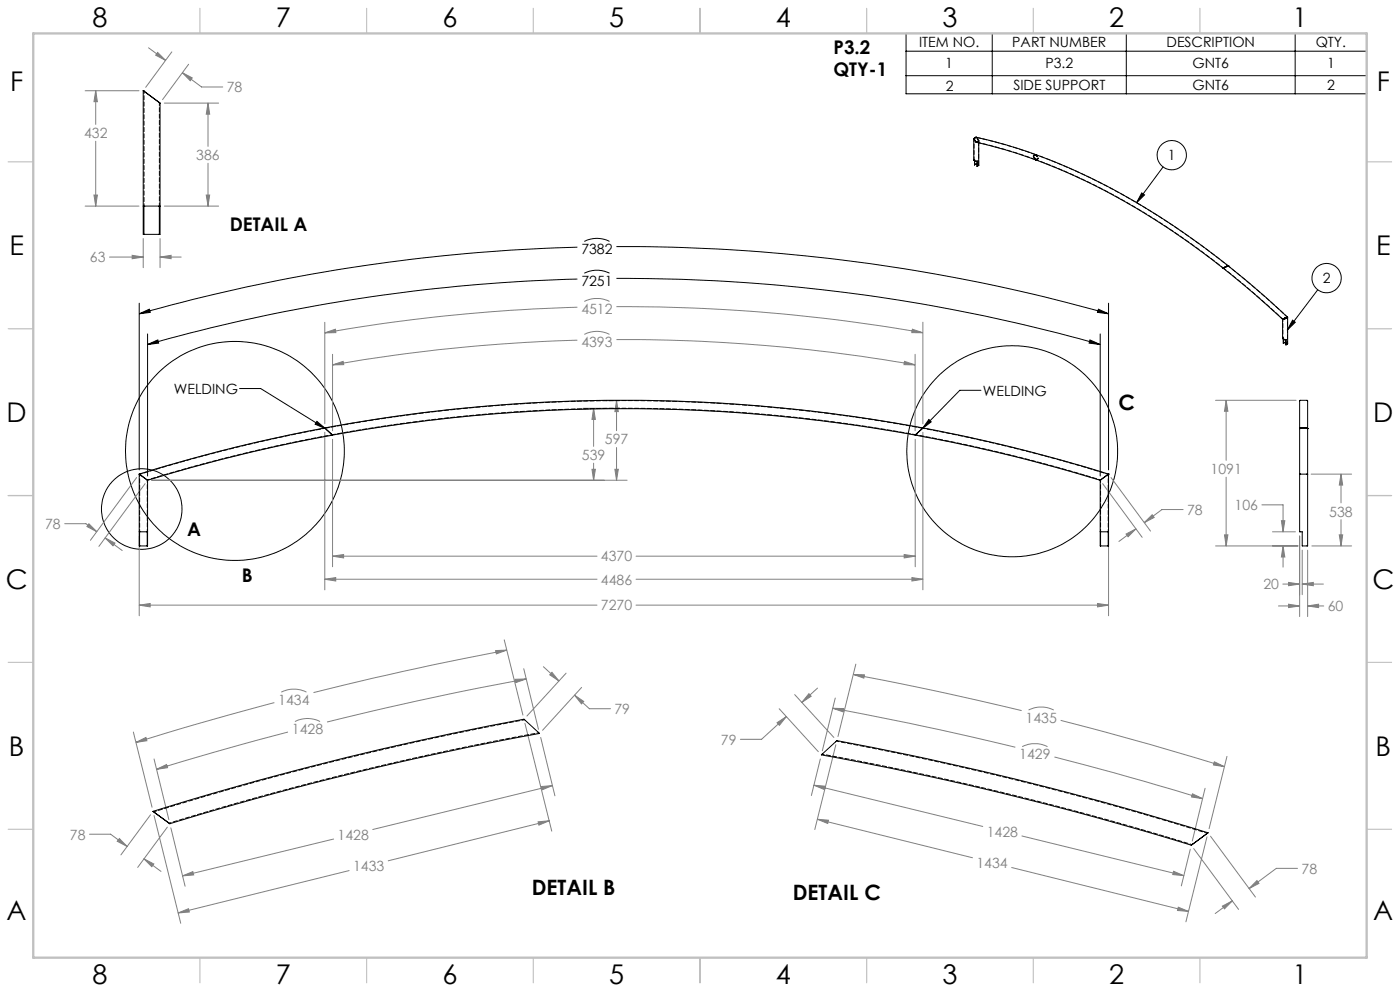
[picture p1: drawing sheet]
<svg xmlns="http://www.w3.org/2000/svg" width="420mm" height="297mm" viewBox="0 0 420 297" stroke-linecap="round" stroke-linejoin="round" font-family="sans-serif">
<g fill="none" stroke="#000" stroke-width=".3">
<path d="M271.8 10h138.2v18.1h-138.2zM271.8 15.3h138.2M297.7 10v18.1M337.9 10v18.1M388.5 10v18.1M271.8 22.7h138.2M342.5 57.8l.9 .6-2.4 2.4zM348.9 50l-7.9 10.8M173.2 74.1a535.6 535.6 0 0 0-131.4 19.9M175.3 72.4a8.2 8.2 0 0 1 7.5 0M184.9 73.9a535.6 535.6 0 0 1 147.7 20.1M41.8 94l3-1.3 .3 .9z"/>
<path d="M41.8 90.9v49.9M173.2 83.6a524.6 524.6 0 0 0-128.9 19.7M175.3 81.9a8.5 8.5 0 0 1 7.5 0M184.9 83.4a526.3 526.3 0 0 1 145.2 19.9M329.5 92.7l3.1 1.3-3.4-.4zM332.6 90.9v49.9M387.8 96l.8 .6-2.4 2.3zM395.3 86.9l-9.1 12M44.3 103.3l3-1.4 .3 .9zM44.3 100.1v42.6M71.9 116.4h6.3l19.4 12M294.3 117h-6.4l-11.2 11.4"/>
<path d="M327 101.9l3.1 1.4-3.4-.5zM330.1 100.1v42.6M95.1 126.3l2.5 2.1-3.1-1.3zM278.7 125.7l.7 .7-2.7 2z"/>
<circle cx="351.5" cy="46.5" r="4.4"/>
<circle cx="398" cy="83.3" r="4.4"/>
<circle cx="70.5" cy="135.1" r="32.8"/>
<circle cx="303.7" cy="135.2" r="31.6"/>
<circle cx="42.5" cy="152.6" r="12.1"/>
</g>
<path d="M41.8 142.1a488.9 488.9 0 0 1 290.8 0M44.3 143.9a486.7 486.7 0 0 1 285.8 0" fill="none" stroke="#c0c0c0" stroke-width=".3"/>
<g fill="none" stroke="#808080" stroke-width=".3">
<path d="M44.6 14.3l5.1 3.8M47.3 15.7l2.4 2.4-3-1.6zM51.5 15.6l-7.8 10.6M56.6 19.3l-7.8 10.6M25.5 27.2h16.2M28.7 27.2v10.1M28.7 27.2l.5 3.3h-1zM49.3 30.9h16.3M54.7 21.8l5.8 4.3h6.3M54.7 21.8l3 1.6-.6 .8zM62.4 30.9v13M62.4 30.9l.5 3.3h-1z"/>
<path d="M28.2 58.5h1l-.5 3.3zM28.7 42.3v19.5M61.9 58.5h1l-.5 3.3zM62.4 48.9v12.9M25.5 61.8h16.2M32.8 77h10.2M39.7 76.5l3.3 .5-3.3 .5zM43 71.5v8.7M48 71.5v8.7M48 77h6.4M48 77l3.3-.5v1zM49.3 61.8h16.3"/>
<path d="M97.4 96.6v30.4M97.4 99.8l3.2-1.1 .2 1zM173.2 92.1a521 521 0 0 0-75.8 7.7M175.3 90.3a8.5 8.5 0 0 1 7.5 0M184.9 91.9a519.2 519.2 0 0 1 92 7.8M273.7 98.7l3.2 1h-3.4zM276.9 96.6v30.4M99.8 106.2v22.9M99.8 109.4l3.1-1.1 .2 1zM173.2 101.9a512.3 512.3 0 0 0-73.4 7.5M175.3 100.2a8.2 8.2 0 0 1 7.5 0M184.9 101.8a506.2 506.2 0 0 1 89.6 7.6"/>
<path d="M271.4 108.3l3.1 1.1-3.3-.1zM274.5 106.2v22.9M364.7 120h24.1M367.8 120v18M367.8 120l.6 3.3h-1.1zM97.4 129.5v47.3M99.8 131.7v38.2M174.9 122.4h11M178.1 122.4v11.4M178.1 138.8v5.1M178.1 122.4l.5 3.3h-1zM181.8 120.1h4.1"/>
<path d="M185 120.1v9M185 134.1v9.8M185 120.1l.5 3.3h-1zM274.6 131.7v38.2M276.9 129.5v47.3M19.4 156.9h6.4l3.2 2.4M26.7 157l2.3 2.3-2.9-1.5zM41 143.1l-13.9 18.8M43.5 145l-13.8 18.8M45.5 143.9h142.6M177.6 140.6h1l-.5 3.3zM184.5 140.6h1l-.5 3.3z"/>
<path d="M330.8 145l11.9 16M333.3 143.1l11.9 16.1M340.8 158.5l-5.1 3.8M343.3 156.6l2.4-2.3 .6 .8zM354.9 152.7h-6.3l-5.3 3.9M367.8 143v20.6M378.6 151.3h6.3v8.1M381.7 159.4h6.9M384.4 156.1h1l-.5 3.3zM393.3 142.1h12.2M402.3 142.1l.5 3.3h-1zM402.3 142.1v8.6"/>
<path d="M402.3 155.7v7.9M31.5 161.2l5.2 3.8M31.5 161.2l3 1.6-.6 .8zM41.8 160.7v23.8M97.4 173.6h81.7M97.4 173.6l3.3-.5v1zM99.8 166.7h79.3M99.8 166.7l3.3-.5v1zM190.8 166.7h83.8M190.8 173.6h86.1M271.3 166.2l3.3 .5-3.3 .5zM273.6 173.1l3.3 .5-3.3 .5z"/>
<path d="M332.6 160.7v23.8M337.8 160.1l3-1.6-2.4 2.4zM364.7 163.6h24.7M367.3 160.3h1.1l-.6 3.3zM384.8 175h5.1M384.9 163.6l.5 3.3h-1zM384.9 163.6v6.4M386.6 174.6l3.3 .4-3.3 .5zM389.9 160.7v24.1M390.7 175l3.3-.4v.9zM390.7 164.9v13.3M390.7 175h6.3"/>
<path d="M392.3 164.9v19.9M393.6 163.6h11.9M401.8 160.3h1l-.5 3.3zM41.8 181.4h137.3M41.8 181.4l3.2-.5v1zM148.7 195l3.3-.2-3.1 1.2zM151.3 191.8l5.6 22.5M152 194.8l-31.3 6.5-26.6 6.3M163 199.8l4.7 4.3M190.8 181.4h141.8M256.8 199l-5.4 21.7M329.2 180.9l3.4 .5-3.4 .5z"/>
<path d="M383.5 181.6h6.4M386.6 181.1l3.3 .5-3.3 .5zM392.3 181.6l3.3-.5v1zM392.3 181.6h4.8M40 219.4l5.6 22.5M82.3 210.6l-23.1 6.4-18.4 5.5M84.4 207.4a8.5 8.5 0 0 1 7.5 0M86.4 219.4l-22 6-17.4 5.2M88.5 216.2a8.2 8.2 0 0 1 7.5 0M154.5 203.6l3.4-.1-3.2 1.1zM157.1 200.4l4.4 18.2M157.5 216.8l8 32.3"/>
<path d="M157.9 203.5l-32.3 6.5-27.5 6.4M165.6 201.5l2.1 2.6-2.8-1.9zM169.8 201.8l-11.7 12.8M172.4 208.3l4.4 4.1h6.4M172.4 208.3l2.7 1.9-.7 .8zM174.5 206l-11.7 12.9M233.1 216.6l2.8-1.8-2.1 2.6zM233.8 212.4l11.7 12.9M235.9 214.8l-7.4 6.8h-6.4M238.4 208.2l11.8 12.8M242.7 207.9l.6 .8-2.7 1.8zM245.3 206.2l-4.7 4.3"/>
<path d="M249.8 212.3l3.4 .1-.2 1zM249.8 212.3l22.9 4.4 31.9 7.2M250.6 209.2l-3.9 15.8M256 202.1l3.3 .1-.1 1zM256 202.1l23 4.6 27.5 6.3M308.6 212.8a8.5 8.5 0 0 1 7.5 0M318.2 215.9l26.9 7.2 22.2 6.7M40.8 222.5l3-1.5 .3 1zM46.2 227.5l4.5 18.1M47 230.6l3-1.5 .3 1zM162.2 221l4.3 17.5M162.4 235.7l3.3-.3-3.1 1.3z"/>
<path d="M165.7 235.4l-53.9 13.2M244.2 235.3l3.3 .3-.2 1zM244.2 235.3l50.6 12.4M246.1 227.5l-2.7 10.9M250.8 223.2l-6.4 25.4M306.7 223.8a8.6 8.6 0 0 1 7.6 0M316.3 226.9l17.9 4.7 26.6 7.8M357.8 237.9l3 1.5-3.3-.5zM361.5 236.3l-3.8 15.8M364.3 228.3l3 1.5-3.3-.5zM368.1 226.7l-5.4 21.7M26.8 250h6.4l4.9 3.7"/>
<path d="M35.8 251.3l2.3 2.4-2.9-1.6zM43.2 257.4l5.1 3.8M43.2 257.4l2.9 1.5-.6 .8zM45.2 244.2l-8.9 12M46.2 244.4l8 32.3M50.2 247.9l-8.9 12.1M51.3 248.1l4.2 17.5M100.1 251.5l-45.3 11M161.4 246.3l3.3-.3-3 1.3zM164.7 246l-48.2 12M245.2 245.5l46.5 11.6M245.2 245.5l3.3 .3-.2 1z"/>
<path d="M303.5 260l53.1 13.2M306.6 250.5l48.5 11.9M357.1 254.5l-2.7 11M358.1 254.3l13.5 18.3M362.1 250.8l-6.3 25.5M363.1 250.6l13.5 18.2M53.4 273.6l3.2-1.3 .2 1zM54.8 262.5l3.1-1.3 .2 1zM104.7 260.9l-51.3 12.7M352.1 261.1l3 1.3-3.3-.3zM353.5 271.9l3.1 1.3-3.4-.3zM366.7 271.6l3-1.6-2.4 2.4z"/>
<path d="M369.7 270l-5.1 3.8M377.1 263.9l.6 .9-3 1.5zM389.3 260.2h-6.4l-8.2 6.1"/>
</g>
<g fill="none" stroke="#c0c0c0" stroke-width=".35">
<path d="M60 2.5v7.5M110 2.5v7.5M160 2.5v7.5M210 2.5v7.5M260 2.5v7.5M310 2.5v7.5M360 2.5v7.5M2.5 48.5h7.5M410 48.5h7.5M2.5 98.5h7.5M410 98.5h7.5M2.5 148.5h7.5"/>
<path d="M410 148.5h7.5M2.5 198.5h7.5M410 198.5h7.5M2.5 248.5h7.5M410 248.5h7.5M60 287v7.5M110 287v7.5M160 287v7.5M210 287v7.5M260 287v7.5M310 287v7.5M360 287v7.5"/>
</g>
<path d="M10 10h400v277h-400z" fill="none" stroke="#c0c0c0" stroke-width=".7"/>
<g fill="#000">
<path d="M329.5 92.7l3.1 1.3-3.4-.4zM41.8 94l3-1.3 .3 .9zM327 101.9l3.1 1.4-3.4-.5zM44.3 103.3l3-1.4 .3 .9z"/>
<path d="M95.1 126.3l2.5 2.1-3.1-1.3zM278.7 125.7l.7 .7-2.7 2zM387.8 96l.8 .6-2.4 2.3zM342.5 57.8l.9 .6-2.4 2.4z"/>
</g>
<path d="M273.7 98.7l3.2 1h-3.4zM97.4 99.8l3.2-1.1 .2 1zM271.4 108.3l3.1 1.1-3.3-.1zM99.8 109.4l3.1-1.1 .2 1zM99.8 166.7l3.3-.5v1zM271.3 166.2l3.3 .5-3.3 .5zM97.4 173.6l3.3-.5v1zM273.6 173.1l3.3 .5-3.3 .5zM41.8 181.4l3.2-.5v1zM329.2 180.9l3.4 .5-3.4 .5zM184.5 140.6h1l-.5 3.3zM185 120.1l.5 3.3h-1zM177.6 140.6h1l-.5 3.3zM178.1 122.4l.5 3.3h-1zM26.7 157l2.3 2.3-2.9-1.5zM31.5 161.2l3 1.6-.6 .8zM337.8 160.1l3-1.6-2.4 2.4zM343.3 156.6l2.4-2.3 .6 .8zM367.8 120l.6 3.3h-1.1zM367.3 160.3h1.1l-.6 3.3zM384.4 156.1h1l-.5 3.3zM384.9 163.6l.5 3.3h-1zM390.7 175l3.3-.4v.9zM386.6 174.6l3.3 .4-3.3 .5zM386.6 181.1l3.3 .5-3.3 .5zM392.3 181.6l3.3-.5v1zM401.8 160.3h1l-.5 3.3zM402.3 142.1l.5 3.3h-1zM28.7 27.2l.5 3.3h-1zM28.2 58.5h1l-.5 3.3zM62.4 30.9l.5 3.3h-1zM61.9 58.5h1l-.5 3.3zM47.3 15.7l2.4 2.4-3-1.6zM54.7 21.8l3 1.6-.6 .8zM48 77l3.3-.5v1zM39.7 76.5l3.3 .5-3.3 .5zM35.8 251.3l2.3 2.4-2.9-1.6zM43.2 257.4l2.9 1.5-.6 .8zM165.6 201.5l2.1 2.6-2.8-1.9zM172.4 208.3l2.7 1.9-.7 .8zM154.5 203.6l3.4-.1-3.2 1.1zM47 230.6l3-1.5 .3 1zM148.7 195l3.3-.2-3.1 1.2zM40.8 222.5l3-1.5 .3 1zM161.4 246.3l3.3-.3-3 1.3zM53.4 273.6l3.2-1.3 .2 1zM162.4 235.7l3.3-.3-3.1 1.3zM54.8 262.5l3.1-1.3 .2 1zM242.7 207.9l.6 .8-2.7 1.8zM233.1 216.6l2.8-1.8-2.1 2.6zM377.1 263.9l.6 .9-3 1.5zM366.7 271.6l3-1.6-2.4 2.4zM364.3 228.3l3 1.5-3.3-.5zM256 202.1l3.3 .1-.1 1zM357.8 237.9l3 1.5-3.3-.5zM249.8 212.3l3.4 .1-.2 1zM244.2 235.3l3.3 .3-.2 1zM352.1 261.1l3 1.3-3.3-.3zM245.2 245.5l3.3 .3-.2 1zM353.5 271.9l3.1 1.3-3.4-.3z" fill="#808080"/>
<g fill="none" stroke="#000" stroke-width=".3">
<path d="M43 27.2l.4 .3M43 27.2h.1M43 27.2v43h.2M43.4 27.5l4.2 3.1M47.6 30.6l.4 .3M48 30.9v39.3h-.2M292.1 41.5v.1M292.1 48l.7 .4 .4-.1v1.5M292.1 48h.1M292.1 41.6v6.4M292.1 41.6l.7 1M292.3 48.1l.1 1.3"/>
<path d="M292.3 49.4h.1M292.8 41.1h.1M292.8 41.1l-.7 .4M292.8 41.1l9.1 2.3 8.8 3M292.8 42.6l.1 .1M292.9 42.7l8.7 2.2 9.1 3M293.1 49.3l-.3-.2-.4 .3M293.1 48.3l.1 1.5M293.6 42.8v6.8l-.4 .2M310.7 47.9h.1M310.7 46.4h.1M310.7 46.4l-.7 .3 .7 1.2"/>
<path d="M310.7 46.4l6.7 2.5 7.2 3.2 7.2 3.5 7.1 3.9 8.8 5.3 5.6 3.7 8.7 6.2 6.4 4.9M310.7 47.9l11.9 4.9 8.7 4.3 6.4 3.5 5.6 3.2 8.7 5.7 7.2 5 7.8 5.9M43 61.8h5M43.2 70.2h4.6M43.2 61.8v8.4M47.8 61.8v8.4M368.3 79.7h.1M368.4 79.6h.1M368.4 79.7h.1M368.4 79.6l-.7 .4M368.4 79.6l11.5 9.6 6.4 5.9M367 80.4l8.8 7.3 9 8"/>
<path d="M367 80.4h.1M367 80.3v.1M367.7 80l-.7 .4M384.8 95.7h.1M384.8 95.7v5.8l.8 .4 .2-.1v1.6M385.5 95.5l-.7 .2M385.6 95.5h-.1M386.3 95.1l-.7 .4M386.3 95.1h.1M386.3 95.1v8l-.5 .3M385 101.6v1.3M385.8 102.8l-.3-.2-.5 .3"/>
<path d="M385.8 103.3v.1M97.4 128.3a476.1 476.1 0 0 0-55.6 13.8M97.4 128.3a489.5 489.5 0 0 1 179.5 0l-2.2 1.9M97.4 128.3l.2 .1M97.6 128.4l2.1 2a490 490 0 0 1 174.9-.1l.1-.1M97.6 128.4l2.1 2a490.8 490.8 0 0 0-55.4 13.5M274.7 130.2l-.1 .2a493.8 493.8 0 0 1 55.5 13.5M274.7 130.2l2.1-1.9a456.7 456.7 0 0 1 55.8 13.8M389.9 128.4l.1-8.4 2.3 .1v8.3M389.9 128.4l.1-.1h2.1l.2 .1M389.9 128.4h.1M389.9 128.4v13.8"/>
<path d="M392.3 128.4h.1M392.3 128.4v13.8M41.8 142.1l.2 .1M41.8 159.4h2.5M41.8 142.1h.1M41.8 142.1l.1 21.5M41.9 159.4v4.2M42 142.2l2.1 1.6M44.1 143.8l.2 .1M44.2 159.4v4.2M44.3 143.9l-.1 19.7M330.1 159.4h2.5"/>
<path d="M330.1 143.9v19.7h2.4M330.2 159.4v4.2M330.2 143.8l-.1 .1M332.4 142.2l-2.2 1.6M332.5 159.4v4.2M332.6 142.1l-.2 .1M332.6 142.1h.1M332.6 142.1l-.1 21.5M389.9 142.2v17.2h.8v4.2h1.6v-21.4M390.1 142.1l-.2 .1M390.1 142.1h2M392.1 142.1l.2 .1"/>
<path d="M41.9 163.6h2.3M45.9 243.2l.4 .3M45.9 243.2a951.9 951.9 0 0 1 111.3-27.6l4.7 4.2a981.7 981.7 0 0 0-111 27.1M46.3 243.5l4.2 3.1M50.5 246.6l.4 .3M357.8 253l-.4 .3M362 249.9l-4.2 3.1M362.4 249.6l-.4 .3M362.4 249.6a929.6 929.6 0 0 0-111.5-27.5l-4.5 4.1a979.7 979.7 0 0 1 111 27.1"/>
</g>
<g fill="none" stroke="#000" stroke-width=".3" stroke-dasharray="1.3 .6">
<path d="M43 27.2h.1M292.2 47.9h-.1M292.2 41.5v.1M292.2 47.9v.1M292.2 41.6v-.1M292.4 47.8l-.2 .1M292.4 47.8h.1M292.4 48.1v-.3M292.8 49.1l-.4 .3M292.8 41.2h.1M292.9 41.1v.1M292.9 42.6h.1"/>
<path d="M292.9 48.4h.1M292.9 41.2h-.1M292.9 42.7l.1-.1M292.9 41.2v-.1M292.9 49.1h-.1M292.9 48.4l.2-.2M293 42.6l-.1 .1M293.1 48.2l.1 .1M293.1 48.2v.1M293.1 49.8l.5-.2M293.6 42.2h.1M293.6 49.5l-.5-.2"/>
<path d="M293.6 49.6v-.1M293.6 42.3v-.2M293.6 42.1v.2M293.6 49.5h.1M293.6 42.8v-.6M310.1 46.8v-.1M310.7 46.4h.1M310.7 46.3l.1 .1M310.8 46.3v.1M310.8 47.9l-.1-.1M310.8 47.9h-.1M310.8 47.9h.1"/>
<path d="M311.4 47.4v.1M311.5 47.4l-.1 .1M367.7 79.9v.1M367.8 79.9l-.2 .1M368.3 79.6h.1M368.4 79.6h.1M367 80.4h.1M367 80.3v.1M367 80.3h.1M367.6 80h.1M384.8 95.7h.1M384.9 95.7h.1"/>
<path d="M385.5 95.3l.1-.1M385.5 95.3h.1M385.5 95.5h.1M385.6 95.3h-.1M385.6 95.2l-.1 .1M385.6 95.5h-.1M386.2 95.1h.1M386.3 95.1h.1M384.8 101.4h.1M384.9 101.4v.1M385 101.3l-.2 .1M385 101.3h.1"/>
<path d="M385 101.6v-.3M385 102.9l.5-.3M385 101.3l-.1 .1M385.5 102.6h.1M385.5 101.8h.1M385.6 101.8l.2-.1M385.8 102.8l.4 .2M385.8 101.7v.1M386.2 103h.1M386.2 103l-.4 .3M386.3 103h.1M276.8 128.3a488.8 488.8 0 0 0-179.3 0"/>
<path d="M41.8 142.1h.1M332.6 142.1h.1"/>
</g>
<path d="M386.3 103v-7.9M97.5 128.3a488.7 488.7 0 0 0-55.6 13.8M44.2 143.8v15.6M330.2 159.4v-15.6M332.5 142.1a488.7 488.7 0 0 0-55.7-13.8" fill="none" stroke="#000" stroke-width=".3" stroke-dasharray="1.3 .6" stroke-dashoffset=".5"/>
<g fill="none" stroke="#000" stroke-width=".3" stroke-dasharray="1.3 .6" stroke-dashoffset=".6">
<path d="M43.2 27.3v34.4M292.2 41.6l.7 1M292.9 42.6l-.7-1M292.9 41.2l.7 1M293.6 42.2l-.7-1M293.6 42.1l-.7-.9M310.7 47.8l-.6-1M310.8 46.4l.6 1M310.8 46.4l.7 1M368.4 79.6l-7.2-5.5-7.1-5-7.2-4.7-7.2-4.4-7.2-4-7.2-3.5-7.1-3.2-7.4-2.9M384.8 95.7v5.7M99.7 130.3a486.4 486.4 0 0 0-55.5 13.5"/>
<path d="M41.9 142.1v17.3M330.2 143.8a486.4 486.4 0 0 0-55.5-13.5M332.5 159.4v-17.3M357.6 253.1a973 973 0 0 0-111-27.1"/>
</g>
<path d="M292.2 41.6v6.3M367.6 80l-.6 .3M367.7 80l-.6 .3M368.3 79.7l-.6 .2M368.3 79.6l-.5 .3M368.3 79.6l-.6 .3M368.4 79.6l-.6 .3M367 80.3l8.9 7.3 8.9 8.1M367 80.3l.6-.3M274.7 130.3a486.5 486.5 0 0 0-175 0" fill="none" stroke="#000" stroke-width=".3" stroke-dasharray="1.3 .6" stroke-dashoffset=".3"/>
<g fill="none" stroke="#000" stroke-width=".3" stroke-dasharray="1.3 .6" stroke-dashoffset=".4">
<path d="M47.8 30.7v31M292.2 48l.7 .4M292.2 41.5l.6-.3M292.8 41.2l-.6 .3M292.9 42.6l.7-.4M293 42.6l.6-.3M293.6 42.2l-.7 .4M293.6 49.5l-.7-.4M310.1 46.7l.6-.3M310.8 47.9l7.1 2.8 7.1 3.2 7.2 3.6 7.1 3.9 13.6 8.6 7.1 5 7 5.3M311.4 47.5l-.6 .4M367.6 80l-.6 .3"/>
<path d="M367.7 80l-.7 .3M367.7 80l.6-.4M384.9 95.7l.6-.4M384.9 95.7l.6-.2M385.5 95.3l-.7 .4M385.5 95.3l-.6 .4M385.5 95.5l-.6 .2M385.6 95.3l.6-.2M385.6 95.5l.6-.4M386.2 95.1l-.6 .4M386.2 95.1l-.6 .2M386.3 95.1l-.7 .1"/>
<path d="M384.9 101.5l.6 .3M385.6 102.6l.7 .4M157.4 215.7a977.5 977.5 0 0 0-111.3 27.6M362.2 249.7a977.4 977.4 0 0 0-111.3-27.6"/>
</g>
<path d="M293.6 49.5v-7.3" fill="none" stroke="#000" stroke-width=".3" stroke-dasharray="1.3 .6" stroke-dashoffset="-.2"/>
<path d="M386.3 95.1l-8.8-7.9-9.1-7.6" fill="none" stroke="#000" stroke-width=".3" stroke-dasharray="1.3 .6" stroke-dashoffset=".2"/>
<path d="M292.9 42.6l8.7 2.3 9.1 3M310.7 46.4l-8.8-2.9-9-2.3" fill="none" stroke="#000" stroke-width=".3" stroke-dasharray="1.3 .6" stroke-dashoffset="-.1"/>
<path d="M161.7 219.6a972.9 972.9 0 0 0-110.9 27.1" fill="none" stroke="#000" stroke-width=".3" stroke-dasharray="1.3 .6" stroke-dashoffset=".7"/>
<g font-size="8.1">
<text x="27.8" y="8">8</text>
<text x="82.8" y="8">7</text>
<text x="132.8" y="8">6</text>
<text x="182.8" y="8">5</text>
<text x="232.8" y="8">4</text>
<text x="282.8" y="8">3</text>
<text x="332.8" y="8">2</text>
<text x="387.8" y="8">1</text>
<text x="3" y="27.2">F</text>
<text x="413" y="27.2">F</text>
<text x="2.8" y="76.5">E</text>
<text x="412.8" y="76.5">E</text>
<text x="2" y="126.5">D</text>
<text x="412" y="126.5">D</text>
<text x="1.7" y="176.5">C</text>
<text x="411.7" y="176.5">C</text>
<text x="2.7" y="226.5">B</text>
<text x="412.7" y="226.5">B</text>
<text x="2" y="275.7">A</text>
<text x="412" y="275.7">A</text>
<text x="27.8" y="295">8</text>
<text x="82.8" y="295">7</text>
<text x="132.8" y="295">6</text>
<text x="182.8" y="295">5</text>
<text x="232.8" y="295">4</text>
<text x="282.8" y="295">3</text>
<text x="332.8" y="295">2</text>
<text x="387.8" y="295">1</text>
</g>
<g font-size="6.3">
<text x="335.6" y="122.8">C</text>
<text x="159.5" y="268.4">DETAIL B</text>
<text x="237.9" y="269.8">DETAIL C</text>
</g>
<g font-size="5.6">
<text x="250.1" y="16.1">P3.2</text>
<text x="250.1" y="22.8">QTY-1</text>
<text x="68.9" y="69.1">DETAIL A</text>
<text x="56.1" y="160.5">A</text>
<text x="72.5" y="174.3">B</text>
</g>
<g font-size="4.2">
<text x="275.7" y="14.2">ITEM NO.</text>
<text x="303.7" y="14.2">PART NUMBER</text>
<text x="350" y="14.2">DESCRIPTION</text>
<text x="394.7" y="14.2">QTY.</text>
<text x="283.6" y="20.5">1</text>
<text x="313.6" y="20.5">P3.2</text>
<text x="357.8" y="20.5">GNT6</text>
<text x="398.1" y="20.5">1</text>
<text x="283.8" y="27.3">2</text>
<text x="304" y="26.9">SIDE SUPPORT</text>
<text x="357.8" y="26.9">GNT6</text>
<text x="398.1" y="26.9">2</text>
<text x="350.4" y="48">1</text>
<text x="174.4" y="76.2">7382</text>
<text x="174.4" y="85.7">7251</text>
<text x="396.8" y="84.9">2</text>
<text x="52.2" y="118">WELDING</text>
<text x="294.9" y="118.5">WELDING</text>
</g>
<g font-size="4.2" fill="#808080">
<text x="68" y="27.6">78</text>
<text x="25.2" y="41.4">432</text>
<text x="58.9" y="48">386</text>
<text x="27" y="78.6">63</text>
<text x="174.4" y="94.2">4512</text>
<text x="174.4" y="104.1">4393</text>
<text x="174.6" y="137.9">539</text>
<text x="181.5" y="133.2">597</text>
<text x="363.2" y="142.1">1091</text>
<text x="356.1" y="154.3">78</text>
<text x="370.4" y="152.9">106</text>
<text x="398.8" y="154.8">538</text>
<text x="13.5" y="158.5">78</text>
<text x="180.3" y="168.3">4370</text>
<text x="180.3" y="175.2">4486</text>
<text x="379" y="176.6">20</text>
<text x="180.3" y="183">7270</text>
<text x="398.3" y="183.2">60</text>
<text x="83.5" y="211.3">1434</text>
<text x="184.3" y="214">79</text>
<text x="87.6" y="220.1">1428</text>
<text x="307.7" y="216.6">1435</text>
<text x="216.3" y="223.1">79</text>
<text x="305.8" y="227.6">1429</text>
<text x="21" y="251.6">78</text>
<text x="101.3" y="251.6">1428</text>
<text x="296" y="250.7">1428</text>
<text x="105.9" y="261">1433</text>
<text x="292.9" y="260.1">1434</text>
<text x="390.5" y="261.8">78</text>
</g>
</svg>
